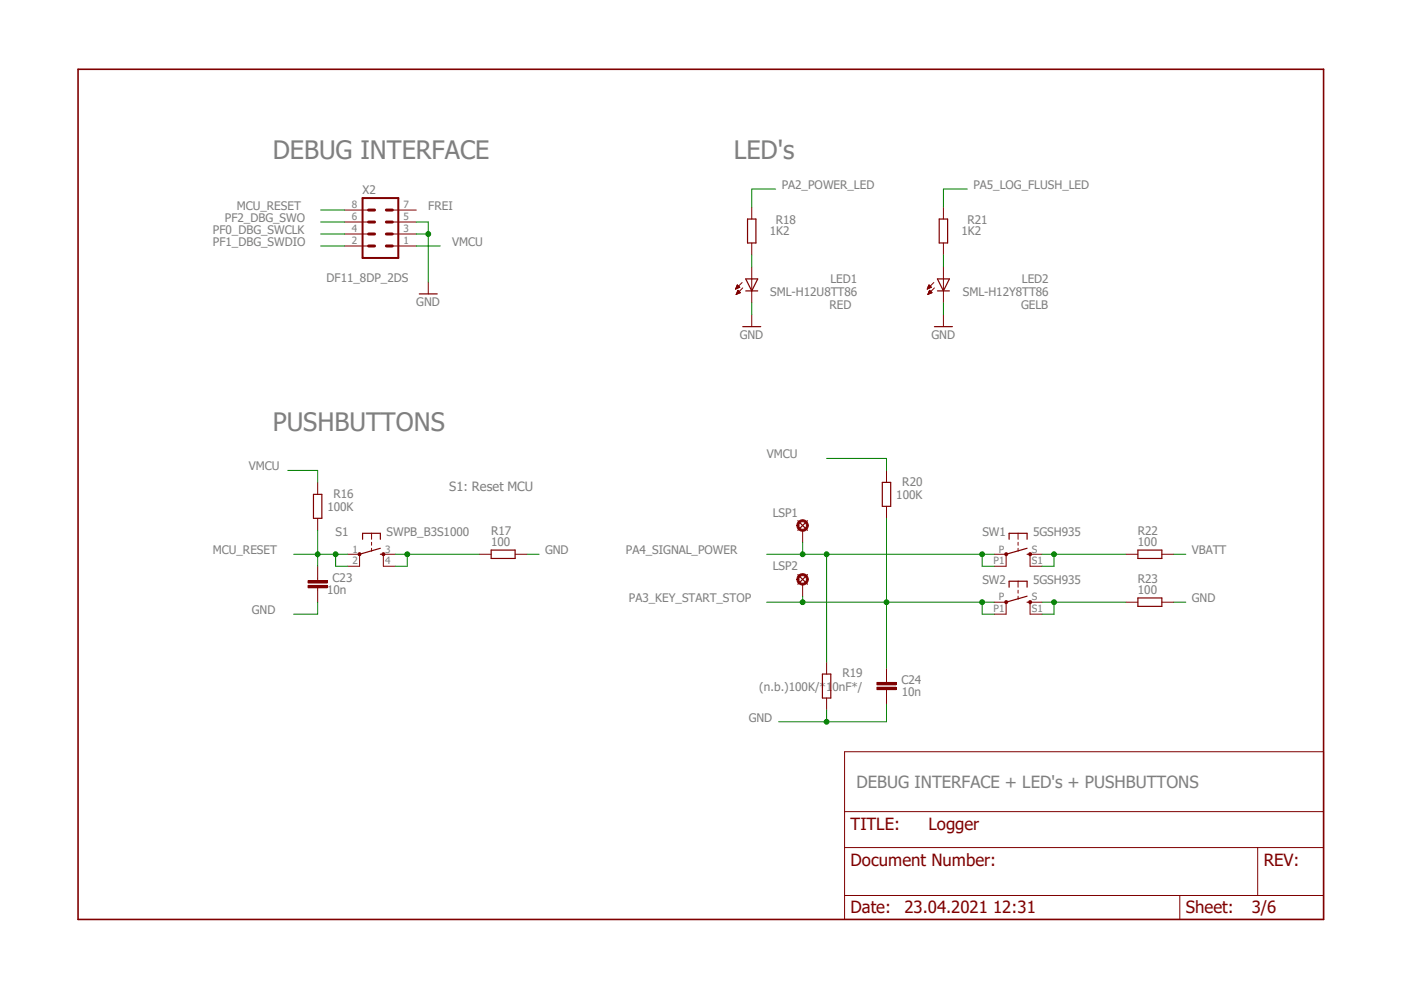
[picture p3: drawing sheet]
<svg xmlns="http://www.w3.org/2000/svg" width="297mm" height="210mm" viewBox="0 0 297 210" stroke-linecap="round" stroke-linejoin="round" font-family="sans-serif">
<path d="M16.5 14.7h264.1v180.2h-264.1z" fill="none" stroke="#7f0000" stroke-width=".34"/>
<g fill="none" stroke="#7f0000" stroke-width=".21">
<path d="M73.1 52.2h5M73.1 49.6h5M73.1 47.1h5M73.1 44.5h5M83.2 52.2h5.1M83.2 49.6h5.1M83.2 47.1h5.1M83.2 44.5h5.1M90.8 59.8v2.5M157.3 59.9l-1.3 1.4M159.4 43.9v2.5M159.4 51.5v2.6"/>
<path d="M159.4 56.6v7.6M198 59.9l-1.4 1.4M200 43.9v2.5M200 51.5v2.6M200 56.6v7.6M156 61.3h.1M156 61.2h.2M156 61.1h.5M156.1 61h.6M156.1 62.4h.1M156.1 60.9h.7M156.1 62.3h.2"/>
<path d="M156.2 60.8h.6M156.2 62.2h.3M156.2 60.7h.4M156.2 62.1h.6M156.2 60.6h.3M156.2 60.5h.3M156.2 62.1h.8M156.3 60.5h.1M156.3 61.9h.6M156.3 60.4l.5 .5-.8 .4zM156.3 61.8h.5M156.3 61.8h.4"/>
<path d="M156.4 61.7h.2M156.4 61.6h.1M157 62.1l-.5-.5-.4 .8M157 62.1l-.9 .3M157.5 61l-1.4 1.4M159.4 66.7v2.6M196.6 61.3h.1M196.6 61.2h.2M196.7 61.1h.4M196.7 61h.6M196.7 62.4h.1M196.8 60.9h.6"/>
<path d="M196.8 60.8h.6M196.8 62.3h.2M196.8 60.7h.5M196.8 62.2h.4M196.8 60.6h.4M196.8 62.1h.6M196.8 62.1h.8M196.9 60.5h.2M196.9 61.9h.6M196.9 60.5h.1M196.9 61.8h.5M197 61.8h.3"/>
<path d="M197 60.4l.5 .5-.9 .4zM197 61.7h.2M197.1 61.6h.1M197.1 61.6l.5 .5-.9 .3zM198.1 61l-1.4 1.4M200 66.7v2.6M76.2 117.5v2.6M78.8 113.1v1.2M78.8 115v.6M78.8 116.2v.7M81.3 117.5v2.6M179.1 159.4h101.5v35.5h-101.5z"/>
<path d="M179.1 179.7h101.5M179.1 172.1h101.5M266.7 179.7v10.2M179.1 189.9h101.5M250.1 189.9v5"/>
</g>
<path d="M158.1 59.1h2.6l-1.3 2.6zM158.5 46.4h1.8v5.1h-1.8zM198.8 59.1h2.5l-1.3 2.6zM199.1 46.4h1.8v5.1h-1.8zM88.9 62.3h3.8M157.5 69.3h3.8M158.1 61.7h2.6M198.1 69.3h3.8M198.8 61.7h2.5M76.9 114.3v-1.2h3.7v1.2M80.6 117.5h.7M80.6 116.2l-4.4 1.3" fill="none" stroke="#7f0000" stroke-width=".25"/>
<path d="M76.9 42h7.6v12.7h-7.6z" fill="none" stroke="#7f0000" stroke-width=".42"/>
<path d="M78.1 44.5h1.3M78.1 47.1h1.3M78.1 49.6h1.3M78.1 52.2h1.3M81.9 44.5h1.3M81.9 47.1h1.3M81.9 49.6h1.3M81.9 52.2h1.3" fill="none" stroke="#7f0000" stroke-width=".63"/>
<path d="M76 117.3h.5v.4l-.3 .2-.2-.2z" fill-rule="evenodd" fill="#7f0000"/>
<path d="M76 117.3h.5v.4l-.3 .2-.2-.2z" fill="none" stroke="#7f0000" stroke-width=".21"/>
<path d="M81.1 117.3h.4v.4l-.2 .2-.2-.2z" fill-rule="evenodd" fill="#7f0000"/>
<path d="M67.3 102.3v2.5M67.3 109.9v2.5M73.7 117.5h2.5M81.1 117.3h.4v.4l-.2 .2-.2-.2zM81.3 117.5h2.5M101.6 117.5h2.5M109.2 117.5h2.6M67.3 122.6v.5M67.3 124.6v.5M73.7 120.1h2.5M81.3 120.1h2.5" fill="none" stroke="#7f0000" stroke-width=".21"/>
<path d="M66.5 104.8h1.7v5.1h-1.7zM104.1 116.6h5.1v1.8h-5.1z" fill="none" stroke="#7f0000" stroke-width=".25"/>
<path d="M65.3 123.1h4.1v.5h-4.1z" fill-rule="evenodd" fill="#7f0000"/>
<path d="M65.3 123.1h4.1v.5h-4.1z" fill="none" stroke="#7f0000" stroke-width=".21"/>
<path d="M65.3 124.1h4.1v.5h-4.1z" fill-rule="evenodd" fill="#7f0000"/>
<path d="M65.3 124.1h4.1v.5h-4.1zM67.3 120.1v2.5M67.3 125.1v2.6M213.3 127.7v2.5M215.9 123.2v1.3M215.9 125.1v.7M215.9 126.4v.6M218.4 127.7v2.5" fill="none" stroke="#7f0000" stroke-width=".21"/>
<path d="M213.9 124.5v-1.3h3.9v1.3M217.8 127.7h.6M217.8 126.4l-4.5 1.3" fill="none" stroke="#7f0000" stroke-width=".25"/>
<path d="M213.1 127.4h.5v.5l-.3 .1-.2-.1z" fill-rule="evenodd" fill="#7f0000"/>
<path d="M213.1 127.4h.5v.5l-.3 .1-.2-.1z" fill="none" stroke="#7f0000" stroke-width=".21"/>
<path d="M218.2 127.4h.4v.5l-.2 .1-.2-.1z" fill-rule="evenodd" fill="#7f0000"/>
<path d="M188 99.7v2.6M188 107.4v2.5M210.8 127.7h2.5M210.8 130.2h2.5M218.2 127.4h.4v.5l-.2 .1-.2-.1zM218.4 127.7h2.5M218.4 130.2h2.5M238.7 127.7h2.6M246.3 127.7h2.6M188 144.2v.5M188 146.2v.5" fill="none" stroke="#7f0000" stroke-width=".21"/>
<path d="M187.1 102.3h1.7v5.1h-1.7zM241.3 126.8h5v1.8h-5z" fill="none" stroke="#7f0000" stroke-width=".25"/>
<path d="M185.9 144.7h4.1v.5h-4.1z" fill-rule="evenodd" fill="#7f0000"/>
<path d="M185.9 144.7h4.1v.5h-4.1z" fill="none" stroke="#7f0000" stroke-width=".21"/>
<path d="M185.9 145.7h4.1v.5h-4.1z" fill-rule="evenodd" fill="#7f0000"/>
<path d="M185.9 145.7h4.1v.5h-4.1zM188 141.6v2.6M188 146.7v2.6" fill="none" stroke="#7f0000" stroke-width=".21"/>
<path d="M169.2 121.8l2 2.1M171.2 121.8l-2 2.1" fill="none" stroke="#7f0000" stroke-width=".25"/>
<path d="M169.3 122a1.22 1.22 0 0 1 1.9 .2 1.22 1.22 0 0 1-.7 1.8 1.22 1.22 0 0 1-1.6-1.1h.5a.83 .83 0 0 1 1.2-.8 .83 .83 0 0 1 .1 1.4 .83 .83 0 0 1-1.3-.4v-.2h-.5z" fill-rule="evenodd" fill="#7f0000"/>
<path d="M213.3 117.5v2.6M215.9 113.1v1.2M215.9 115v.6M215.9 116.2v.7M218.4 117.5v2.6M169.3 122a1.22 1.22 0 0 1 1.9 .2 1.22 1.22 0 0 1-.7 1.8 1.22 1.22 0 0 1-1.6-1.1h.5a.83 .83 0 0 1 1.2-.8 .83 .83 0 0 1 .1 1.4 .83 .83 0 0 1-1.3-.4v-.2h-.5zM170.2 123.9v2.5" fill="none" stroke="#7f0000" stroke-width=".21"/>
<path d="M213.9 114.3v-1.2h3.9v1.2M217.8 117.5h.6M217.8 116.2l-4.5 1.3" fill="none" stroke="#7f0000" stroke-width=".25"/>
<path d="M213.1 117.3h.5v.4l-.3 .2-.2-.2z" fill-rule="evenodd" fill="#7f0000"/>
<path d="M213.1 117.3h.5v.4l-.3 .2-.2-.2z" fill="none" stroke="#7f0000" stroke-width=".21"/>
<path d="M218.2 117.3h.4v.4l-.2 .2-.2-.2z" fill-rule="evenodd" fill="#7f0000"/>
<path d="M210.8 117.5h2.5M218.2 117.3h.4v.4l-.2 .2-.2-.2zM218.4 117.5h2.5M238.7 117.5h2.6M246.3 117.5h2.6M210.8 120.1h2.5M218.4 120.1h2.5" fill="none" stroke="#7f0000" stroke-width=".21"/>
<path d="M169.2 110.4l2 2M171.2 110.4l-2 2M241.3 116.6h5v1.8h-5z" fill="none" stroke="#7f0000" stroke-width=".25"/>
<path d="M169.3 110.6a1.21 1.21 0 0 1 1.9 .2 1.21 1.21 0 0 1-.7 1.8 1.21 1.21 0 0 1-1.6-1.2h.5a.82 .82 0 0 1 1.1-.7 .82 .82 0 0 1 .2 1.4 .82 .82 0 0 1-1.3-.4v-.3h-.5z" fill-rule="evenodd" fill="#7f0000"/>
<path d="M169.3 110.6a1.21 1.21 0 0 1 1.9 .2 1.21 1.21 0 0 1-.7 1.8 1.21 1.21 0 0 1-1.6-1.2h.5a.82 .82 0 0 1 1.1-.7 .82 .82 0 0 1 .2 1.4 .82 .82 0 0 1-1.3-.4v-.3h-.5zM170.2 112.4v2.6M175.3 140.4v2.5M175.3 148v2.5" fill="none" stroke="#7f0000" stroke-width=".21"/>
<path d="M174.4 142.9h1.7v5.1h-1.7z" fill="none" stroke="#7f0000" stroke-width=".25"/>
<path d="M88.3 47.1h2.5v2.5h-2.5M159.4 64.2v2.5" fill="none" stroke="#007f00" stroke-width=".21"/>
<circle cx="90.8" cy="49.6" r=".51" fill="#007f00"/>
<g fill="none" stroke="#007f00" stroke-width=".21">
<path d="M90.8 49.6v10.2M200 64.2v2.5M111.8 117.5h2.5M67.3 127.7v2.5h-5M248.9 127.7h2.5M175.3 150.5v2.5M188 149.3v3.7h-22.9"/>
<circle cx="90.8" cy="49.6" r=".51"/>
</g>
<circle cx="175.3" cy="153" r=".51" fill="#007f00"/>
<g fill="none" stroke="#007f00" stroke-width=".21">
<path d="M68 52.2h5.1M68 49.6h5.1M68 47.1h5.1M68 44.5h5.1M88.3 52.2h5M159.4 54.1v2.5M61 99.7h6.3v2.6M175.3 97.2h12.7v2.5M62.3 117.5h11.4M67.3 112.4v7.7"/>
<circle cx="175.3" cy="153" r=".51"/>
</g>
<circle cx="67.3" cy="117.5" r=".51" fill="#007f00"/>
<g fill="none" stroke="#007f00" stroke-width=".21">
<path d="M71.2 117.5v2.6h2.5"/>
<circle cx="67.3" cy="117.5" r=".51"/>
</g>
<circle cx="71.2" cy="117.5" r=".51" fill="#007f00"/>
<g fill="none" stroke="#007f00" stroke-width=".21">
<path d="M164.5 40.1h-5.1v3.8M200 54.1v2.5M205.1 40.1h-5.1v3.8M83.8 117.5h17.8M86.4 117.5v2.6h-2.6"/>
<circle cx="71.2" cy="117.5" r=".51"/>
</g>
<circle cx="86.4" cy="117.5" r=".51" fill="#007f00"/>
<g fill="none" stroke="#007f00" stroke-width=".21">
<path d="M220.9 127.7h17.8M223.5 127.7v2.5h-2.6"/>
<circle cx="86.4" cy="117.5" r=".51"/>
</g>
<circle cx="223.5" cy="127.7" r=".51" fill="#007f00"/>
<g fill="none" stroke="#007f00" stroke-width=".21">
<path d="M188 109.9v31.7M162.6 127.7h48.2M208.2 127.7v2.5h2.6"/>
<circle cx="223.5" cy="127.7" r=".51"/>
</g>
<circle cx="208.2" cy="127.7" r=".51" fill="#007f00"/>
<circle cx="208.2" cy="127.7" r=".51" fill="none" stroke="#007f00" stroke-width=".21"/>
<circle cx="188" cy="127.7" r=".51" fill="#007f00"/>
<g fill="none" stroke="#007f00" stroke-width=".21">
<path d="M170.2 126.4v1.3"/>
<circle cx="188" cy="127.7" r=".51"/>
</g>
<circle cx="170.2" cy="127.7" r=".51" fill="#007f00"/>
<g fill="none" stroke="#007f00" stroke-width=".21">
<path d="M220.9 117.5h17.8M223.5 117.5v2.6"/>
<circle cx="170.2" cy="127.7" r=".51"/>
</g>
<circle cx="223.5" cy="117.5" r=".51" fill="#007f00"/>
<g fill="none" stroke="#007f00" stroke-width=".21">
<path d="M162.6 117.5h48.2M208.2 117.5v2.6M220.9 120.1h2.6"/>
<circle cx="223.5" cy="117.5" r=".51"/>
</g>
<circle cx="208.2" cy="117.5" r=".51" fill="#007f00"/>
<g fill="none" stroke="#007f00" stroke-width=".21">
<path d="M170.2 115v2.5"/>
<circle cx="208.2" cy="117.5" r=".51"/>
</g>
<circle cx="170.2" cy="117.5" r=".51" fill="#007f00"/>
<g fill="none" stroke="#007f00" stroke-width=".21">
<path d="M175.3 117.5v22.9M208.2 120.1h2.6"/>
<circle cx="170.2" cy="117.5" r=".51"/>
</g>
<circle cx="175.3" cy="117.5" r=".51" fill="#007f00"/>
<g fill="none" stroke="#007f00" stroke-width=".21">
<path d="M248.9 117.5h2.5"/>
<circle cx="175.3" cy="117.5" r=".51"/>
</g>
<g font-size="5.4" fill="#7f7f7f">
<text x="57.8" y="33.7">DEBUG INTERFACE</text>
<text x="155.6" y="33.7">LED's</text>
<text x="57.8" y="91.5">PUSHBUTTONS</text>
</g>
<text font-size="3.6" fill="#7f7f7f" x="181.6" y="167">DEBUG INTERFACE + LED's + PUSHBUTTONS</text>
<g font-size="3.6" fill="#7f0000">
<text x="180.3" y="175.9">TITLE:</text>
<text x="196.8" y="175.9">Logger</text>
<text x="180.3" y="183.5">Document Number:</text>
<text x="267.9" y="183.5">REV:</text>
<text x="180.3" y="193.7">Date:</text>
<text x="191.8" y="193.7">23.04.2021 12:31</text>
<text x="251.4" y="193.7">Sheet:</text>
<text x="265.4" y="193.7">3/6</text>
</g>
<text font-size="2.7" fill="#7f7f7f" x="95.2" y="104.2">S1: Reset MCU</text>
<g font-size="2.5" fill="#7f7f7f">
<text x="76.9" y="41.2">X2</text>
<text x="165.7" y="40.1">PA2_POWER_LED</text>
<text x="206.4" y="40.1">PA5_LOG_FLUSH_LED</text>
<text x="47.7" y="47.1">PF2_DBG_SWO</text>
<text x="50.2" y="44.5">MCU_RESET</text>
<text x="90.8" y="44.5">FREI</text>
<text x="164.5" y="47.5">R18</text>
<text x="205.1" y="47.5">R21</text>
<text x="45.1" y="49.6">PF0_DBG_SWCLK</text>
<text x="45.1" y="52.2">PF1_DBG_SWDIO</text>
<text x="95.9" y="52.2">VMCU</text>
<text x="163.2" y="49.7">1K2</text>
<text x="203.8" y="49.7">1K2</text>
<text x="69.3" y="59.8">DF11_8DP_2DS</text>
<text x="176.1" y="59.9">LED1</text>
<text x="216.7" y="59.9">LED2</text>
<text x="88.3" y="64.9">GND</text>
<text x="163.3" y="62.8">SML-H12U8TT86</text>
<text x="175.9" y="65.5">RED</text>
<text x="204.1" y="62.8">SML-H12Y8TT86</text>
<text x="216.5" y="65.5">GELB</text>
<text x="156.8" y="71.8">GND</text>
<text x="197.5" y="71.8">GND</text>
<text x="52.7" y="99.7">VMCU</text>
<text x="162.6" y="97.2">VMCU</text>
<text x="70.7" y="105.5">R16</text>
<text x="190" y="105.8">100K</text>
<text x="191.3" y="103">R20</text>
<text x="69.4" y="108.4">100K</text>
<text x="71.2" y="113.7">S1</text>
<text x="82" y="113.7">SWPB_B3S1000</text>
<text x="104.1" y="113.5">R17</text>
<text x="163.8" y="109.5">LSP1</text>
<text x="208.3" y="113.7">SW1</text>
<text x="219" y="113.7">5GSH935</text>
<text x="241.3" y="113.5">R22</text>
<text x="45.1" y="117.5">MCU_RESET</text>
<text x="104.1" y="115.7">100</text>
<text x="115.6" y="117.5">GND</text>
<text x="132.7" y="117.5">PA4_SIGNAL_POWER</text>
<text x="241.3" y="115.7">100</text>
<text x="252.7" y="117.5">VBATT</text>
<text x="70.5" y="123.5">C23</text>
<text x="163.8" y="120.9">LSP2</text>
<text x="208.3" y="123.9">SW2</text>
<text x="219" y="123.9">5GSH935</text>
<text x="241.3" y="125.9">100</text>
<text x="241.3" y="123.6">R23</text>
<text x="53.4" y="130.2">GND</text>
<text x="69.3" y="126">10n</text>
<text x="133.3" y="127.7">PA3_KEY_START_STOP</text>
<text x="252.7" y="127.7">GND</text>
<text x="178.6" y="143.6">R19</text>
<text x="161" y="146.5">(n.b.)100K/*10nF*/</text>
<text x="191.1" y="145.1">C24</text>
<text x="191.2" y="147.6">10n</text>
<text x="158.7" y="153.1">GND</text>
</g>
<g font-size="2.1" fill="#7f7f7f">
<text x="74.6" y="46.7">6</text>
<text x="74.6" y="44.2">8</text>
<text x="85.6" y="46.7">5</text>
<text x="85.6" y="44.2">7</text>
<text x="74.6" y="51.8">2</text>
<text x="74.6" y="49.2">4</text>
<text x="85.6" y="51.8">1</text>
<text x="85.6" y="49.2">3</text>
<text x="74.7" y="117.2">1</text>
<text x="74.7" y="119.7">2</text>
<text x="81.7" y="119.7">4</text>
<text x="81.7" y="117.2">3</text>
<text x="210.6" y="119.7">P1</text>
<text x="211.8" y="117.2">P</text>
<text x="218.8" y="117.2">S</text>
<text x="218.8" y="119.7">S1</text>
<text x="210.6" y="129.8">P1</text>
<text x="211.8" y="127.3">P</text>
<text x="218.8" y="127.3">S</text>
<text x="218.8" y="129.8">S1</text>
</g>
</svg>
